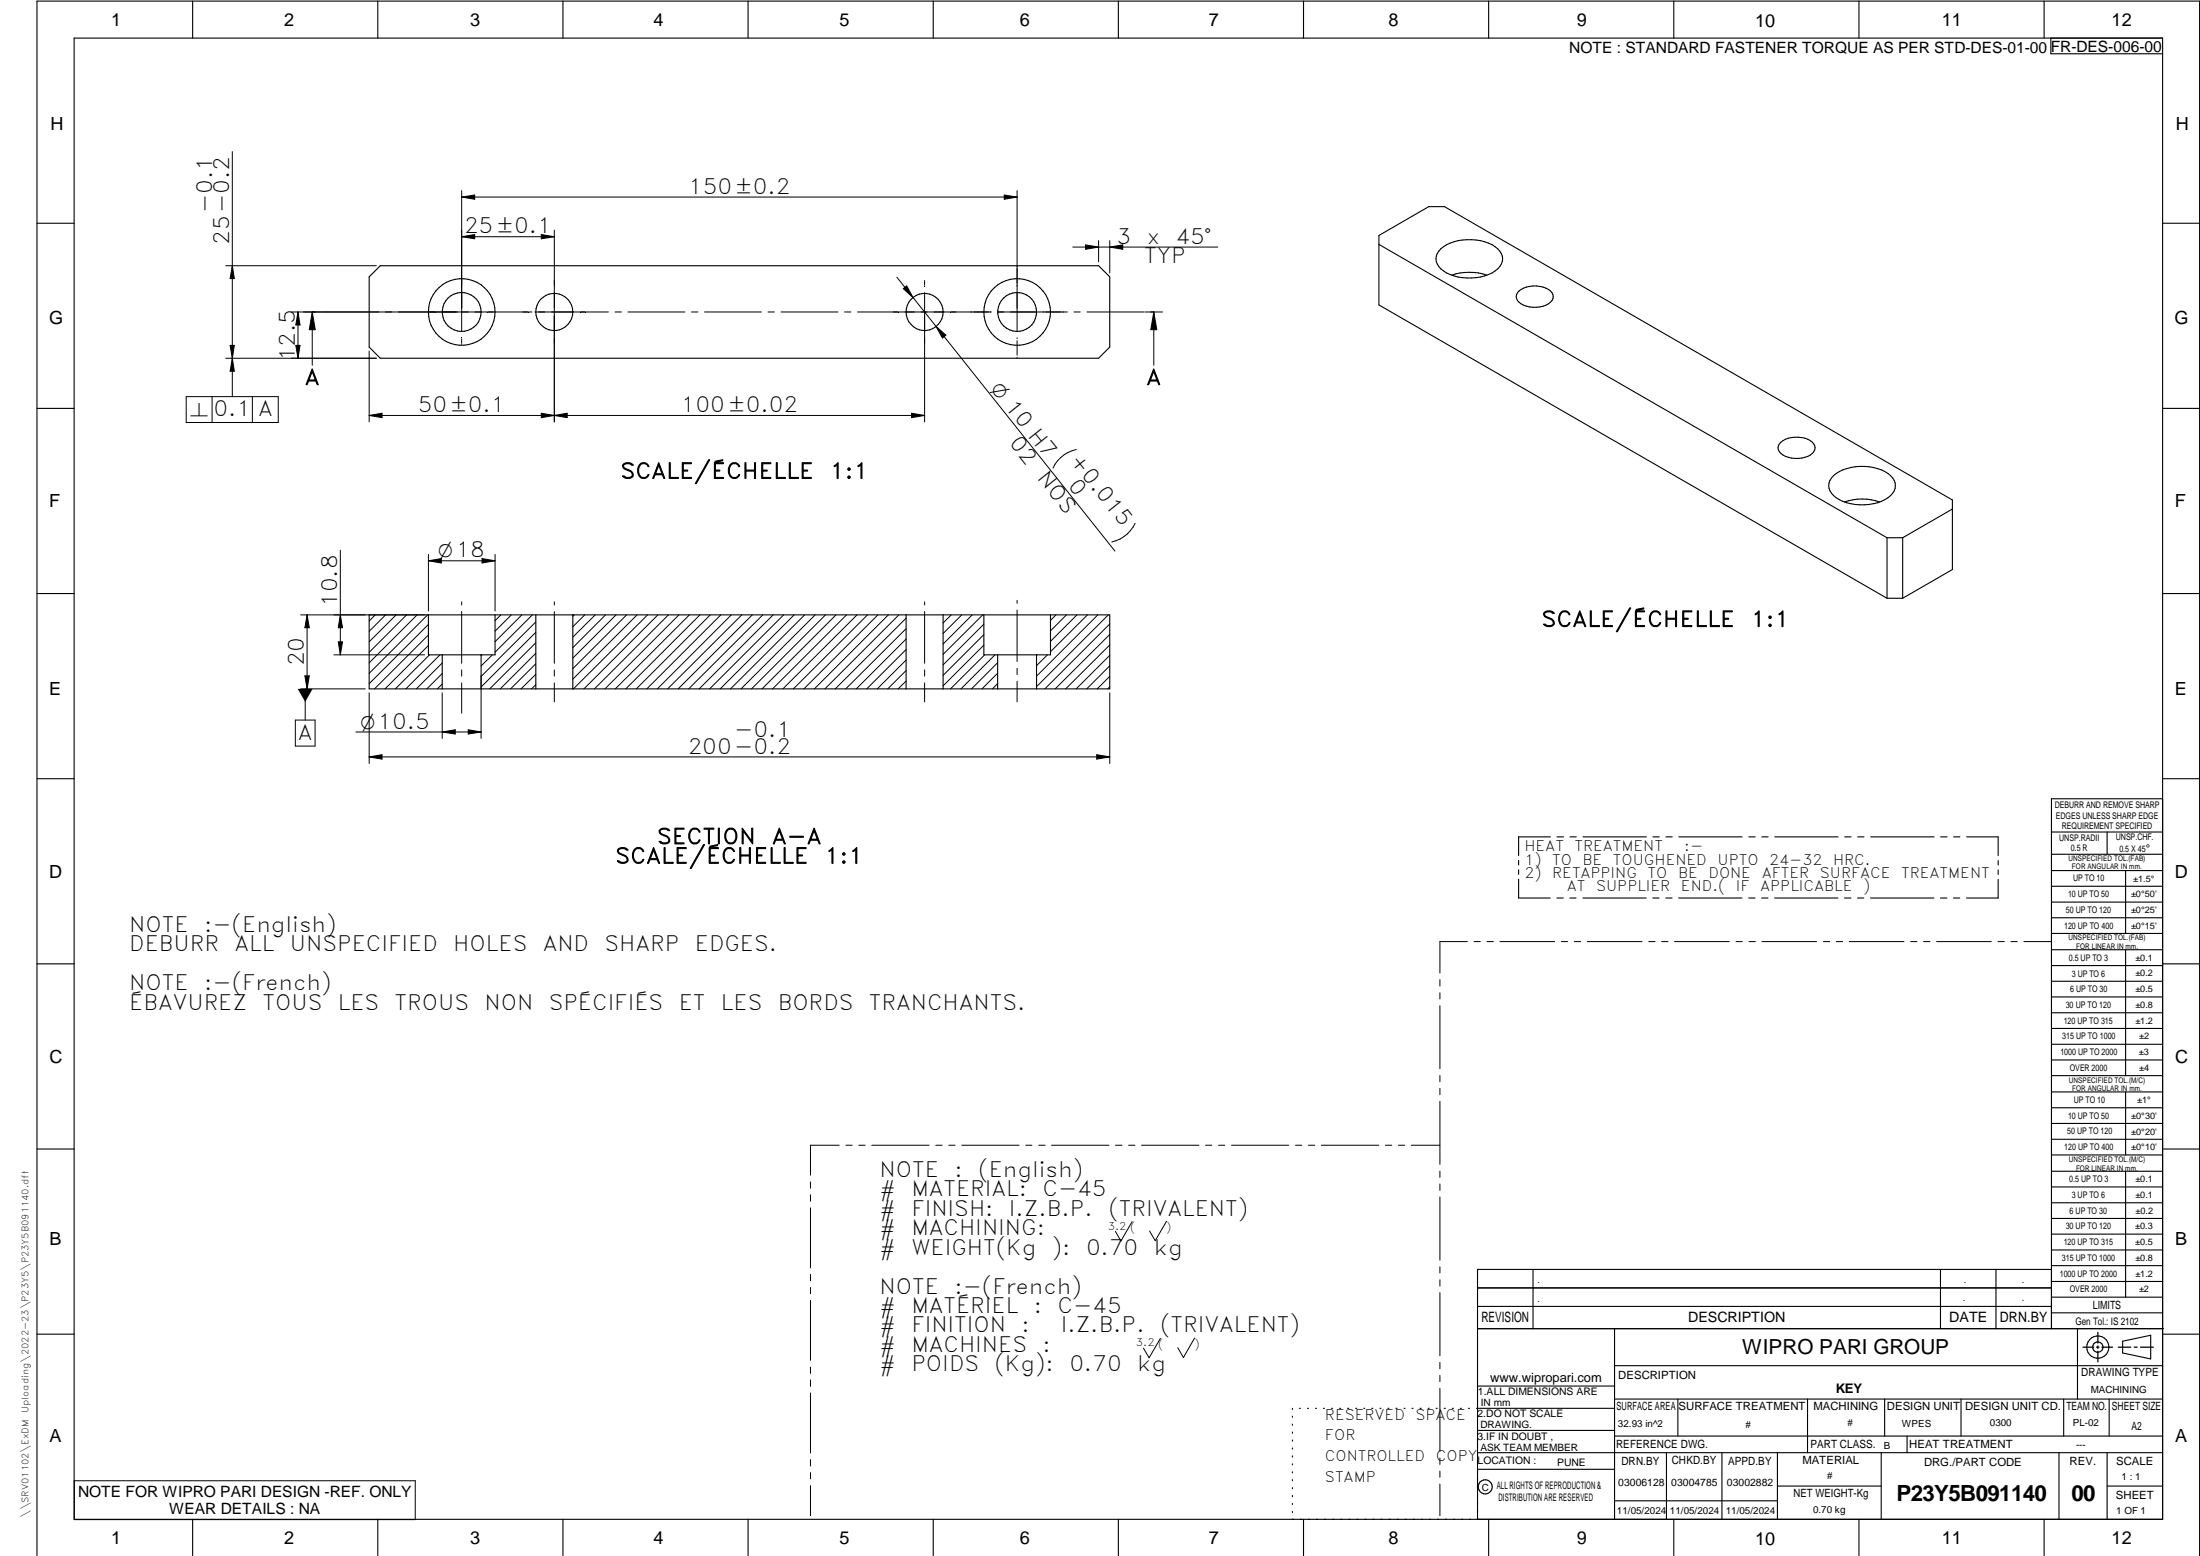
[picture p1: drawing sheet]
<svg xmlns="http://www.w3.org/2000/svg" width="594mm" height="420mm" viewBox="0 0 594 420" stroke-linecap="round" stroke-linejoin="round" font-family="sans-serif">
<g fill="none" stroke="#000" stroke-width=".3">
<path d="M20 10.3h564v400h-564zM52 .3v10M102 .3v10M152 .3v10M202 .3v10M252 .3v10M302 .3v10M352 .3v10M402 .3v10M452 .3v10M502 .3v10M552 .3v10"/>
<path d="M553.8 10.3v4.2h30.2M10 60.3h10M102.7 71.8h194l3 3v18.9l-3 3h-194l-3-3v-18.9zM372.4 66l137.2 79.2M389.1 67.2a12.9 12.9 0 0 1 11.8-1.9 5.7 5.7 0 0 1 4.9 4.6 5.7 5.7 0 0 1-4.9 4.6 13.7 13.7 0 0 1-11.1-1.3 3.6 3.6 0 0 1-.7-6zM392 74.3a15.3 15.3 0 0 1 9.5 0M410.2 78.6a7 7 0 0 1 8.9 .4 2.05 2.05 0 0 1-1 3 7.4 7.4 0 0 1-7.9-.4 1.9 1.9 0 0 1 0-3zM584 60.3h10M10 110.3h10M480.9 119.4a7.3 7.3 0 0 1 8.5 0 2.03 2.03 0 0 1-.5 3.5 7.5 7.5 0 0 1-8-.5 1.86 1.86 0 0 1 0-3zM584 110.3h10M495.1 128.4a13.1 13.1 0 0 1 15.4 0 3.6 3.6 0 0 1-.7 6 13.3 13.3 0 0 1-14.7-.6 3.4 3.4 0 0 1 0-5.4z"/>
<path d="M507.6 135.6a14.5 14.5 0 0 0-9.6 0M527.2 137.5l-13.4 7.7M509.6 145.2h4.2M509.6 145.2v16.3M513.8 145.2v16.3M10 160.3h10M99.7 166h200v20h-200zM119.4 176.8v9.2M129.9 176.8v9.2M133.7 166v10.8h-18v-10.8M144.7 166v20M154.7 166v20"/>
<path d="M244.7 166v20M254.7 166v20M269.4 176.8v9.2M279.9 176.8v9.2M283.7 166v10.8h-18v-10.8M509.6 161.5l-137.2-79.2v-18.7l13.4-7.8h4.3l137.1 79.2v18.8l-13.4 7.7M509.6 161.5h4.2M584 160.3h10M10 210.3h10M584 215.7h-30v143.1M584 210.3h10M410.1 232.3v1.3"/>
<path d="M410.1 234.9v1.2M410.1 237.4v5.1h8.5M418.7 226h-8.6v5M420.4 226h1.8M424 226h1.7M427.5 226h17.1M446.4 226h1.6M449.9 226h1.7M453.3 226h17.1M472.3 226h1.7M475.7 226h1.8M479.2 226h17.2"/>
<path d="M498.1 226h1.8M501.6 226h1.7M505.2 226h17.1M524 226h1.8M527.6 226h1.6M531.1 226h8.5v5.1M539.6 237.4v5.1h-8.6M539.6 232.4v1.2M539.6 234.9v1.2M554 224.7h30M554 230.7h30M554 235.1h30"/>
<path d="M554 239.3h30M569 224.7v6M574 235.1v17M420.4 242.5h1.7M423.9 242.5h1.7M427.4 242.5h17.1M446.3 242.5h1.7M449.8 242.5h1.7M453.3 242.5h17.1M472.2 242.5h1.7M475.7 242.5h1.7M479.2 242.5h17.1"/>
<path d="M498.1 242.5h1.7M501.6 242.5h1.7M505.1 242.5h17.1M524 242.5h1.7M527.5 242.5h1.7M554 243.6h30M554 247.8h30M554 252.1h30M554 256.5h30M574 256.5v33.9M10 260.3h10M554 260.7h30"/>
<path d="M554 265h30M554 269.2h30M554 273.5h30M554 277.7h30M584 260.3h10M554 282h30M554 286.2h30M554 290.4h30M554 294.9h30M554 299.1h30M574 294.9v17M10 310.3h10"/>
<path d="M554 303.4h30M554 307.6h30M554 311.9h30M554 316.3h30M574 316.3v34M584 310.3h10M554 320.5h30M554 324.8h30M554 329h30M554 333.2h30M554 337.5h30M399 358.8h185.2"/>
<path d="M399 352.8h155M399 347.8h155M414 342.8v16M436 358.8v51.5M524 342.8v16M539 342.8v16M554 341.8h30M554 346h30M554 350.3h30M554 354.5h30M554 342.8h-155v67.5M561 358.8v19"/>
<path d="M10 360.3h10M399 374.3h37M436 377.8h148M453.1 377.8v10M488.1 377.8v14.5M508.9 377.8v10M529.5 377.8v10M557.3 377.8v10M569.5 377.8v10M573.2 362.2l7.6-1.6v6.3l-7.6-1.6zM584 368.8h-148M584 360.3h10"/>
<path d="M349 380.3v.3M349 382.4v.3M349 384.6v.3M349 386.7v.3M349 388.8v.3M349 391v.3M349 393.1v.3M349 395.3v.3M349 397.4v.3M349 399.5v.3M350.9 380.3h.2M353.1 380.3h.2"/>
<path d="M355.2 380.3h.3M357.4 380.3h.3M359.6 380.3h.3M361.7 380.3h.3M363.9 380.3h.3M366.1 380.3h.3M368.3 380.3h.2M370.4 380.3h.3M372.6 380.3h.3M374.8 380.3h.3M376.9 380.3h.4M379.1 380.3h.3"/>
<path d="M381.3 380.3h.3M383.4 380.3h.4M385.6 380.3h.3M387.8 380.3h.3M390 380.3h.3M392.2 380.3h.3M394.3 380.3h.3M396.5 380.3h.3M398.7 380.3h37.3M399 396.7h37M399 392.3h185M399 386.2h37"/>
<path d="M436 387.8h148M450 392.3v18M465 392.3v18M480 392.3v18M508 392.3v18M515 387.8v4.5M556 392.3v18M569 392.3v18M52 410.3v9.7M102 410.3v9.7M152 410.3v9.7M202 410.3v9.7"/>
<path d="M252 410.3v9.7M302 410.3v9.7M349 401.7v.3M349 403.8v.4M349 406v.3M349 408.1v.3M352 410.3v9.7M402 410.3v9.7M436 405.3h44M452 410.3v9.7M480 401.3h28M502 410.3v9.7"/>
<path d="M552 410.3v9.7M569 401.3h15M10 420v-419.7h584v419.7"/>
<circle cx="124.7" cy="84.2" r="5.3"/>
<circle cx="124.7" cy="84.2" r="9"/>
<circle cx="149.7" cy="84.3" r="5"/>
<circle cx="249.7" cy="84.3" r="5"/>
<circle cx="274.7" cy="84.2" r="5.2"/>
<circle cx="274.7" cy="84.2" r="9"/>
<circle cx="566.5" cy="363.7" r="1.39"/>
<circle cx="566.5" cy="363.8" r="3"/>
<circle cx="401.1" cy="401.5" r="1.9"/>
</g>
<g fill="none" stroke="#000" stroke-width=".27">
<path d="M62.7 40.9v66.2M124.7 51.5v38M124.7 53.2l3.5-.5v1.1zM124.7 53.2h150M271.2 52.7l3.5 .5-3.5 .6zM274.7 51.5v38M61 71.8h40.6M62.7 71.8l.6 3.4h-1.2zM124.7 63.9h25M124.7 63.9l3.5-.6v1.2zM146.2 63.3l3.5 .6-3.5 .6zM149.7 62.1v51.8"/>
<path d="M242.2 74.8l58.9 74M243.9 77.9l.9-.7 1.7 3.1zM249.7 79v34.9M249.7 75.7v.1M249.7 76v1M289.7 66.7h39.1M293.2 66.1l3.5 .6-3.5 .6zM296.7 65v5.7M299.7 65v8.7M299.7 66.7l3.5-.6v1.2zM61 96.7h40.6M62.1 93.3h1.2l-.6 3.4z"/>
<path d="M62.7 96.7l.6 3.5h-1.2zM79.9 93.3h1.1l-.5 3.4zM80.5 84.2v12.5M80.5 84.2l.5 3.6h-1.1zM84.3 84.2l.8 4.8h-1.6zM84.3 84.2v14.4M99.7 94.8v19.1M124.7 91.5v1.2M124.7 92.9v.1M143.6 84.2h-64.9M144.4 84.2h19.9M166.1 84.2h1.7"/>
<path d="M169.6 84.2h15.3M186.7 84.2h1.8M190.2 84.2h15.4M207.4 84.2h1.7M210.9 84.2h15.4M228 84.2h1.8M231.6 84.2h36.1M252.8 88.1l2.6 2.4-.9 .8zM269.4 84.2h18.8M274.7 91.2v.2M274.7 92v3.9M274.7 96.5v.2"/>
<path d="M290 84.2h1.7M293.5 84.2h15.4M309.2 84.2h4.7M311.6 84.2l.8 4.8h-1.6zM311.6 84.2v14.4M50.3 107.1h24.8v7h-24.8zM57.3 107.1v7M68.1 107.1v7M99.7 112.2l3.5-.6v1.2zM99.7 112.2h150M146.2 111.6l7 1.2v-1.2l-7 1.2zM246.2 111.6l3.5 .6-3.5 .6z"/>
<path d="M290.7 121.4a8.9 8.9 0 0 0-6.4 5M91.9 148.6v28.2M115.7 149.7v15.3M115.7 151.4l3.5-.6v1.2zM115.7 151.4h18M130.2 150.8l3.5 .6-3.5 .6zM133.7 149.7v15.3M306.5 141.3a9.1 9.1 0 0 1-6.3 5M81.2 166h33.4M82.9 166l.6 3.5h-1.2zM82.9 166v20M90.2 176.8h24.4"/>
<path d="M91.3 173.3h1.2l-.6 3.5zM91.9 166l.6 3.5h-1.2zM101.3 166l-1.6 1.7M104.1 166l-4.4 4.5M107 166l-7.3 7.3M109.8 166l-10.1 10.1M112.6 166l-12.9 13M115.5 166l-15.8 15.8M115.7 168.6l-16 16M115.7 171.4l-14.6 14.6M115.7 174.3l-11.7 11.7M116 176.8l-9.2 9.2"/>
<path d="M118.8 176.8l-9.2 9.2M119.4 179l-7 7M124.7 162.5v.9M124.7 165.1v14M130.1 176.8l-.2 .2M133 176.8l-3.1 3M135.2 166l-1.5 1.6M138.1 166l-4.4 4.4M140.9 166l-7.2 7.3M143.8 166l-10.1 10.1M144.7 167.9l-14.8 14.8M144.7 170.7l-14.8 14.8"/>
<path d="M144.7 173.6l-12.5 12.4M144.7 176.4l-9.6 9.6M144.7 179.2l-6.8 6.8M149.7 162.5v.9M149.7 165.1v14M155.1 166l-.4 .4M157.9 166l-3.2 3.2M160.7 166l-6 6M163.5 166l-8.8 8.9M166.4 166l-11.7 11.7M169.2 166l-14.5 14.6M172 166l-17.3 17.4"/>
<path d="M174.9 166l-20.1 20M177.7 166l-20 20M180.5 166l-20 20M183.3 166l-19.9 20M186.2 166l-20 20M189 166l-20 20M191.8 166l-20 20M194.6 166l-19.9 20M197.5 166l-20 20M200.3 166l-20 20M203.2 166l-20.1 20M206 166l-20 20"/>
<path d="M208.8 166l-20 20M211.6 166l-20 20M214.5 166l-20 20M217.3 166l-20 20M220.1 166l-20 20M222.9 166l-20 20M225.8 166l-20 20M228.6 166l-20 20M231.4 166l-20 20M234.3 166l-20.1 20M237.1 166l-20 20M239.9 166l-20 20"/>
<path d="M242.7 166l-19.9 20M244.7 178.2l-7.8 7.8M244.7 175.4l-10.6 10.6M244.7 172.6l-13.5 13.4M244.7 169.8l-16.3 16.2M244.7 166.9l-19.2 19.1M249.7 162.5v.9M249.7 165.1v14M256.9 166l-2.2 2.2M259.7 166l-5 5.1M262.5 166l-7.8 7.9M265.4 166l-10.7 10.7"/>
<path d="M265.7 171.4l-11 11M265.7 174.2l-11 11M265.7 168.5l-11 11M265.9 176.8l-9.2 9.2M268.7 176.8l-9.2 9.2M269.4 178.9l-7.1 7.1M274.7 162.1v.8M274.7 164.7v13.9M280 176.8l-.1 .1M282.9 176.8l-3 2.9M285.2 166l-1.5 1.5M288 166l-4.3 4.3"/>
<path d="M290.8 166l-7.1 7.2M293.7 166l-10 10M296.5 166l-16.6 16.6M299.3 166l-19.4 19.4M299.7 179.8l-6.3 6.2M299.7 177l-9.1 9M299.7 174.2l-11.9 11.8M299.7 171.3l-14.8 14.7M299.7 168.5l-17.6 17.5M79.7 194.4h5.4v7.1h-5.4zM81.2 186h17.4M82.3 182.5h1.2l-.6 3.5z"/>
<path d="M82.4 186v8.4M96.1 197.7h33.8M99.7 187.1v19.1M119.4 181.9l-4.1 4.1M119.4 184.7l-1.3 1.3M119.4 197.7l3.5-.6v1.1zM119.4 187.1v12.3M124.7 180.9v1.7M124.7 184.4v8.2M126.4 197.1l3.5 .6-3.5 .5zM129.9 182.5v16.9M144.7 182.1l-4 3.9"/>
<path d="M144.7 184.9l-1.2 1.1M149.7 180.9v1.7M149.7 184.4v5.1M244.7 183.9l-2.2 2.1M244.7 181.1l-5 4.9M249.7 180.9v1.7M249.7 184.4v5.1M269.4 184.6l-1.4 1.4M269.4 181.8l-4.2 4.2M274.7 180.5v1.7M274.7 183.9v5.6M299.7 185.5l-.6 .5"/>
<path d="M299.7 182.6l-3.4 3.4M299.7 187.1v19.1M99.7 204.4l3.5-.6v1.2zM99.7 204.4h200M296.2 203.8l3.5 .6-3.5 .6zM396.2 254.3h-7.4v8.5M398.1 254.3h1.6M401.5 254.3h1.8M405 254.3h14.8M421.6 254.3h1.7M425.1 254.3h1.7M428.6 254.3h14.8"/>
<path d="M445.2 254.3h1.7M448.7 254.3h1.7M452.2 254.3h14.8M468.8 254.3h1.7M472.3 254.3h1.7M475.8 254.3h14.8M492.4 254.3h1.7M495.8 254.3h1.8M499.4 254.3h14.7M516 254.3h1.6M519.4 254.3h1.8M522.9 254.3h14.8"/>
<path d="M539.5 254.3h1.7M543 254.3h1.7M546.5 254.3h7.4M388.8 264.5v1.8M388.8 268.1v1.6M388.8 271.6v17M388.8 290.4v1.7M388.8 293.9v1.7M388.8 297.4v17M218.9 319.2v1.6M226.6 309.2h-7.7v8.1M228.4 309.2h1.7"/>
<path d="M231.9 309.2h1.7M235.4 309.2h15.5M252.7 309.2h1.7M256.2 309.2h1.7M259.7 309.2h15.5M277 309.2h1.7M280.5 309.2h1.7M284 309.2h15.5M301.2 309.2h1.8M304.8 309.2h1.7M308.3 309.2h15.5M325.5 309.2h1.7"/>
<path d="M329.1 309.2h1.6M332.6 309.2h15.4M349.8 309.2h1.7M353.3 309.2h1.7M356.8 309.2h15.5M374.1 309.2h1.7M377.6 309.2h1.7M381.1 309.2h7.7M388.8 316.2v1.7M388.8 319.7v1.7M218.9 322.6v1.8M218.9 326.1v16.2"/>
<path d="M305.7 329.9l-3 5.2-1.5-2.6M315 329.8l-3.1 5.2-1.5-2.6M388.8 323.2v17.1M218.9 344.1v1.8M218.9 347.6v1.7M218.9 351.2v16.1M388.8 342.1v1.6M388.8 345.6v1.7M388.8 349v17.1M218.9 369.1v1.7M218.9 372.6v1.8M218.9 376.1v16.2"/>
<path d="M313.3 361.4l-3 5.2-1.5-2.6M322.6 361.3l-3 5.3-1.6-2.7M388.8 367.9v1.7M388.8 371.4v1.7M388.8 374.9v17M20.1 399.8h92v10.5h-92zM218.9 394.1v1.8M218.9 397.6v1.7M388.8 393.7v1.7M388.8 397.2v1.7M218.9 401.2v8.1M388.8 400.7v8.6"/>
</g>
<path d="M566.5 359.7v3M562.5 363.8h2.9M566.1 363.8h.7M566.5 363.4v.7M566.5 364.9v2.8M567.6 363.8h2.9M572 363.8h3.4M576.3 363.8h.8M578 363.8h3.5" fill="none" stroke="#000" stroke-width=".34"/>
<g fill="#000">
<path d="M124.7 53.2l3.5-.5v1.1zM271.2 52.7l3.5 .5-3.5 .6zM62.7 71.8l.6 3.4h-1.2zM124.7 63.9l3.5-.6v1.2zM146.2 63.3l3.5 .6-3.5 .6zM243.9 77.9l.9-.7 1.7 3.1zM293.2 66.1l3.5 .6-3.5 .6zM299.7 66.7l3.5-.6v1.2zM62.1 93.3h1.2l-.6 3.4zM79.9 93.3h1.1l-.5 3.4zM80.5 84.2l.5 3.6h-1.1zM84.3 84.2l.8 4.8h-1.6z"/>
<path d="M252.8 88.1l2.6 2.4-.9 .8zM311.6 84.2l.8 4.8h-1.6zM62.7 96.7l.6 3.5h-1.2zM99.7 112.2l3.5-.6v1.2zM146.2 111.6l3.5 .6-3.5 .6zM149.7 112.2l3.5-.6v1.2zM246.2 111.6l3.5 .6-3.5 .6zM115.7 151.4l3.5-.6v1.2zM130.2 150.8l3.5 .6-3.5 .6zM82.9 166l.6 3.5h-1.2zM91.3 173.3h1.2l-.6 3.5zM91.9 166l.6 3.5h-1.2z"/>
<path d="M82.3 182.5h1.2l-.6 3.5zM80.4 186h4l-2 3.5zM119.4 197.7l3.5-.6v1.1zM126.4 197.1l3.5 .6-3.5 .5zM99.7 204.4l3.5-.6v1.2zM296.2 203.8l3.5 .6-3.5 .6z"/>
</g>
<g font-size="6">
<text x="512.1" y="405.2">P23Y5B091140</text>
<text x="559.4" y="405.2">00</text>
</g>
<g font-size="5.7">
<text x="185.8" y="52.4">150±0.2</text>
<text x="57.3" y="57.5" transform="rotate(-90 57.3 57.5)">-0.1</text>
<text x="125.3" y="63">25±0.1</text>
<text x="301.5" y="65.8">3</text>
<text x="309.7" y="65.8">x</text>
<text x="317.4" y="65.8">45°</text>
<text x="61.8" y="66.1" transform="rotate(-90 61.8 66.1)">25-0.2</text>
<text x="309" y="71.1">TYP</text>
<text x="79.6" y="97.5" transform="rotate(-90 79.6 97.5)">12.5</text>
<text x="82.3" y="103.9">A</text>
<text x="309.5" y="103.9">A</text>
<text x="57.7" y="112.4">0.1 A</text>
<text x="112.8" y="111.3">50±0.1</text>
<text x="183.8" y="111.3">100±0.02</text>
<text x="272.3" y="119.7" transform="rotate(51 272.3 119.7)">02</text>
<text x="288.7" y="124.5" transform="rotate(51 288.7 124.5)">+0.015</text>
<text x="167.5" y="129.2">SCALE/ÉCHELLE</text>
<text x="224.1" y="129.2">1:1</text>
<text x="279.9" y="129.2" transform="rotate(51 279.9 129.2)">NOS</text>
<text x="288.2" y="131.2" transform="rotate(51 288.2 131.2)">0</text>
<text x="91.1" y="163.9" transform="rotate(-90 91.1 163.9)">10.8</text>
<text x="416.3" y="169.2">SCALE/ÉCHELLE</text>
<text x="472.8" y="169.2">1:1</text>
<text x="82" y="180" transform="rotate(-90 82 180)">20</text>
<text x="102" y="196.8">10.5</text>
<text x="80.4" y="199.7">A</text>
<text x="185.7" y="203.5">200-0.2</text>
<text x="198.3" y="199">-0.1</text>
<text x="177.4" y="227.9">SECTION</text>
<text x="208.4" y="227.9">A-A</text>
<text x="166.2" y="233.1">SCALE/ÉCHELLE</text>
<text x="222.7" y="233.1">1:1</text>
<text x="34.9" y="251.7">NOTE</text>
<text x="55.1" y="251.7">:-(English)</text>
<text x="34.9" y="256.9">DEBURR</text>
<text x="63.4" y="256.9">ALL</text>
<text x="78.3" y="256.9">UNSPECIFIED</text>
<text x="122.4" y="256.9">HOLES</text>
<text x="146.6" y="256.9">AND</text>
<text x="163.2" y="256.9">SHARP</text>
<text x="187.6" y="256.9">EDGES.</text>
<text x="34.9" y="267.4">NOTE</text>
<text x="55.1" y="267.4">:-(French)</text>
<text x="34.9" y="272.7">ÉBAVUREZ</text>
<text x="70.9" y="272.7">TOUS</text>
<text x="91.2" y="272.7">LES</text>
<text x="106.5" y="272.7">TROUS</text>
<text x="130.8" y="272.7">NON</text>
<text x="148.2" y="272.7">SPÉCIFIÉS</text>
<text x="183.3" y="272.7">ET</text>
<text x="194.7" y="272.7">LES</text>
<text x="210" y="272.7">BORDS</text>
<text x="234.6" y="272.7">TRANCHANTS.</text>
<text x="237.5" y="317.8">NOTE</text>
<text x="257.7" y="317.8">:</text>
<text x="264.1" y="317.8">(English)</text>
<text x="237.5" y="323">#</text>
<text x="246.1" y="323">MATERIAL:</text>
<text x="281.5" y="323">C-45</text>
<text x="237.5" y="328.3">#</text>
<text x="246.1" y="328.3">FINISH:</text>
<text x="272.4" y="328.3">I.Z.B.P.</text>
<text x="299.3" y="328.3">(TRIVALENT)</text>
<text x="237.5" y="333.5">#</text>
<text x="246.1" y="333.5">MACHINING:</text>
<text x="237.5" y="338.8">#</text>
<text x="246.1" y="338.8">WEIGHT(Kg</text>
<text x="284" y="338.8">):</text>
<text x="293.3" y="338.8">0.70</text>
<text x="311.6" y="338.8">kg</text>
<text x="237.5" y="349.3">NOTE</text>
<text x="257.7" y="349.3">:-(French)</text>
<text x="237.5" y="354.5">#</text>
<text x="237.5" y="359.8">#</text>
<text x="246.1" y="354.5">MATÉRIEL</text>
<text x="246.1" y="359.8">FINITION</text>
<text x="275.8" y="359.8">:</text>
<text x="279.1" y="354.5">:</text>
<text x="285.6" y="354.5">C-45</text>
<text x="286.4" y="359.8">I.Z.B.P.</text>
<text x="313.3" y="359.8">(TRIVALENT)</text>
<text x="237.5" y="365">#</text>
<text x="246.1" y="365">MACHINES</text>
<text x="281.5" y="365">:</text>
<text x="237.5" y="370.3">#</text>
<text x="246.1" y="370.3">POIDS</text>
<text x="268.5" y="370.3">(Kg):</text>
<text x="288.8" y="370.3">0.70</text>
<text x="307.1" y="370.3">kg</text>
</g>
<text font-size="5.6" x="470.5" y="365.5">WIPRO PARI GROUP</text>
<g font-size="5.4">
<text x="267.4" y="105.1" transform="rotate(51 267.4 105.1)">O 10 H7</text>
<text x="51.3" y="112.4">n</text>
<text x="118.4" y="150.5">O18</text>
<text x="97.3" y="196.8">O</text>
</g>
<g font-size="4.9">
<text x="30" y="6.9">1</text>
<text x="76.7" y="6.9">2</text>
<text x="127" y="6.9">3</text>
<text x="176.5" y="6.9">4</text>
<text x="226.7" y="6.9">5</text>
<text x="275.4" y="6.9">6</text>
<text x="326.4" y="6.9">7</text>
<text x="375" y="6.9">8</text>
<text x="425.8" y="6.9">9</text>
<text x="473.9" y="7.3">10</text>
<text x="524.3" y="6.9">11</text>
<text x="570.2" y="6.9">12</text>
<text x="13.6" y="35.1">H</text>
<text x="587.6" y="35.1">H</text>
<text x="13.2" y="87.5">G</text>
<text x="587.2" y="87.5">G</text>
<text x="13.2" y="137">F</text>
<text x="587.2" y="137">F</text>
<text x="13.2" y="187.6">E</text>
<text x="587.2" y="187.6">E</text>
<text x="13.2" y="237">D</text>
<text x="587.2" y="237">D</text>
<text x="13.4" y="287.1">C</text>
<text x="587.4" y="287.1">C</text>
<text x="13.4" y="336.2">B</text>
<text x="587.4" y="336.2">B</text>
<text x="13.4" y="389.3">A</text>
<text x="587.4" y="389.3">A</text>
<text x="30" y="416.9">1</text>
<text x="76.7" y="416.9">2</text>
<text x="127" y="416.9">3</text>
<text x="176.5" y="416.9">4</text>
<text x="226.7" y="416.9">5</text>
<text x="275.4" y="416.9">6</text>
<text x="326.4" y="416.9">7</text>
<text x="375" y="416.9">8</text>
<text x="425.8" y="416.9">9</text>
<text x="473.9" y="417.3">10</text>
<text x="524.3" y="416.9">11</text>
<text x="570.2" y="416.9">12</text>
</g>
<g font-size="4.2">
<text x="423.7" y="14.3">NOTE : STANDARD FASTENER TORQUE AS PER STD-DES-01-00</text>
<text x="553.8" y="14">FR-DES-006-00</text>
<text x="21.1" y="404.3">NOTE FOR WIPRO PARI DESIGN -REF. ONLY</text>
<text x="45.7" y="408.8">WEAR DETAILS : NA</text>
</g>
<g font-size="3.9">
<text x="411.6" y="229.9">HEAT</text>
<text x="411.6" y="233.5">1)</text>
<text x="419.1" y="233.5">TO</text>
<text x="425.2" y="229.9">TREATMENT</text>
<text x="427.3" y="233.5">BE</text>
<text x="435.6" y="233.5">TOUGHENED</text>
<text x="454.8" y="229.9">:-</text>
<text x="463.8" y="233.5">UPTO</text>
<text x="477.7" y="233.5">24-32</text>
<text x="495" y="233.5">HRC.</text>
<text x="411.6" y="237.1">2)</text>
<text x="419.1" y="237.1">RETAPPING</text>
<text x="444.9" y="237.1">TO</text>
<text x="453.1" y="237.1">BE</text>
<text x="461.3" y="237.1">DONE</text>
<text x="475.7" y="237.1">AFTER</text>
<text x="491.4" y="237.1">SURFACE</text>
<text x="513.4" y="237.1">TREATMENT</text>
<text x="423.1" y="240.7">AT</text>
<text x="431" y="240.7">SUPPLIER</text>
<text x="453.9" y="240.7">END.(</text>
<text x="468.8" y="240.7">IF</text>
<text x="475.3" y="240.7">APPLICABLE</text>
<text x="503.1" y="240.7">)</text>
<text x="400" y="357.1">REVISION</text>
<text x="455.9" y="357.1">DESCRIPTION</text>
<text x="526.4" y="357.1">DATE</text>
<text x="540" y="357.1">DRN.BY</text>
<text x="357.8" y="383.3">RESERVED</text>
<text x="382.3" y="383.3">SPACE</text>
<text x="357.8" y="388.9">FOR</text>
<text x="357.8" y="394.5">CONTROLLED</text>
<text x="387.8" y="394.5">COPY</text>
<text x="357.8" y="400">STAMP</text>
</g>
<text font-size="3.6" x="495.7" y="376.1">KEY</text>
<text font-size="3.5" x="402.4" y="373.3">www.wipropari.com</text>
<g font-size="3.1">
<text x="565.1" y="353.5">LIMITS</text>
<text x="562" y="371.7">DRAWING TYPE</text>
<text x="437" y="372.3">DESCRIPTION</text>
<text x="436.5" y="380.8">SURFACE AREA</text>
<text x="453.3" y="380.8">SURFACE TREATMENT</text>
<text x="489.7" y="380.8">MACHINING</text>
<text x="509.5" y="380.8">DESIGN UNIT</text>
<text x="530.6" y="380.8">DESIGN UNIT CD.</text>
<text x="558" y="380.6">TEAM NO.</text>
<text x="570.3" y="380.7">SHEET SIZE</text>
<text x="575.6" y="386.1">A2</text>
<text x="436.4" y="391.1">REFERENCE DWG.</text>
<text x="437.8" y="395.5">DRN.BY</text>
<text x="451.4" y="395.4">CHKD.BY</text>
<text x="466.6" y="395.5">APPD.BY</text>
<text x="486.7" y="395.4">MATERIAL</text>
<text x="488.9" y="390.9">PART CLASS.</text>
<text x="515.6" y="390.9">HEAT TREATMENT</text>
<text x="519.6" y="395.9">DRG./PART CODE</text>
<text x="558.9" y="395.5">REV.</text>
<text x="571.4" y="395.6">SCALE</text>
<text x="484.3" y="404.2">NET WEIGHT-Kg</text>
<text x="571.4" y="404.7">SHEET</text>
</g>
<text font-size="3" x="579.5" y="230.1">°</text>
<g font-size="2.8">
<text x="299.1" y="332.1">3.2 (</text>
<text x="315" y="332.5">)</text>
<text x="560.4" y="357.7">Gen Tol.: IS 2102</text>
<text x="306.7" y="363.6">3.2 (</text>
<text x="322.5" y="364">)</text>
<text x="399.1" y="376.6">1.ALL DIMENSIONS ARE</text>
<text x="399" y="382.7">2.DO NOT SCALE</text>
<text x="399" y="388.7">3.IF IN DOUBT ,</text>
<text x="399" y="395.4">LOCATION :</text>
<text x="420.5" y="396">PUNE</text>
<text x="404.2" y="402">ALL RIGHTS OF REPRODUCTION &amp;</text>
<text x="437" y="401.2">03006128</text>
<text x="451.3" y="401.2">03004785</text>
<text x="466.3" y="401.2">03002882</text>
<text x="404.7" y="405.4">DISTRIBUTION ARE RESERVED</text>
</g>
<g font-size="2.7">
<text x="564.6" y="376.2">MACHINING</text>
<text x="399.9" y="379.7">IN mm</text>
<text x="399.7" y="385.7">DRAWING.</text>
<text x="436.9" y="385.4">32.93 in^2</text>
<text x="471.4" y="385.5">#</text>
<text x="498.9" y="385">#</text>
<text x="513.6" y="385.3">WPES</text>
<text x="537.3" y="385.1">0300</text>
<text x="559.7" y="385.1">PL-02</text>
<text x="399.7" y="391.8">ASK TEAM MEMBER</text>
<text x="508.7" y="391.2">B</text>
<text x="560.6" y="391.1">---</text>
<text x="493.4" y="399.5">#</text>
<text x="572.8" y="399.7">1 : 1</text>
<text x="400.1" y="402.5">C</text>
<text x="436.6" y="408.7">11/05/2024</text>
<text x="450.9" y="408.8">11/05/2024</text>
<text x="466" y="408.9">11/05/2024</text>
<text x="489.6" y="408.5">0.70 kg</text>
<text x="571.4" y="408.7">1 OF 1</text>
</g>
<g font-size="2.5">
<text x="554.9" y="218.3">DEBURR AND REMOVE SHARP</text>
<text x="555.2" y="221">EDGES UNLESS SHARP EDGE</text>
<text x="556.1" y="227.1">UNSP.RADII</text>
<text x="556.8" y="223.8">REQUIREMENT SPECIFIED</text>
<text x="571.4" y="226.9">UNSP.CHF.</text>
<text x="559.2" y="229.9">0.5 R</text>
<text x="572.3" y="230.1">0.5 X 45</text>
<text x="559.8" y="238">UP TO 10</text>
<text x="576.1" y="238.1">±1.5°</text>
<text x="558.5" y="242.2">10 UP TO 50</text>
<text x="575.5" y="242.3">±0°50'</text>
<text x="557.4" y="250.7">120 UP TO 400</text>
<text x="557.9" y="246.5">50 UP TO 120</text>
<text x="575.5" y="250.7">±0°15'</text>
<text x="575.5" y="246.5">±0°25'</text>
<text x="558.7" y="259.4">0.5 UP TO 3</text>
<text x="559.5" y="263.7">3 UP TO 6</text>
<text x="576.6" y="263.6">±0.2</text>
<text x="576.6" y="259.4">±0.1</text>
<text x="559" y="267.9">6 UP TO 30</text>
<text x="576.6" y="267.9">±0.5</text>
<text x="557.8" y="272.2">30 UP TO 120</text>
<text x="576.6" y="272.2">±0.8</text>
<text x="556.9" y="280.7">315 UP TO 1000</text>
<text x="557.3" y="276.4">120 UP TO 315</text>
<text x="576.6" y="276.4">±1.2</text>
<text x="577.7" y="280.7">±2</text>
<text x="556.4" y="284.9">1000 UP TO 2000</text>
<text x="577.6" y="284.9">±3</text>
<text x="558.9" y="289.2">OVER 2000</text>
<text x="577.7" y="289.3">±4</text>
<text x="560" y="297.9">UP TO 10</text>
<text x="577.1" y="297.9">±1°</text>
<text x="558.5" y="302.1">10 UP TO 50</text>
<text x="575.5" y="302.1">±0°30'</text>
<text x="557.4" y="310.6">120 UP TO 400</text>
<text x="558.2" y="306.3">50 UP TO 120</text>
<text x="575.5" y="310.6">±0°10'</text>
<text x="575.5" y="306.4">±0°20'</text>
<text x="558.8" y="319.2">0.5 UP TO 3</text>
<text x="559.4" y="323.4">3 UP TO 6</text>
<text x="576.6" y="319.2">±0.1</text>
<text x="576.6" y="323.5">±0.1</text>
<text x="558.9" y="327.7">6 UP TO 30</text>
<text x="576.7" y="327.7">±0.2</text>
<text x="557.8" y="332">30 UP TO 120</text>
<text x="576.6" y="332">±0.3</text>
<text x="556.8" y="340.5">315 UP TO 1000</text>
<text x="557.3" y="336.3">120 UP TO 315</text>
<text x="576.6" y="336.3">±0.5</text>
<text x="576.6" y="340.5">±0.8</text>
<text x="415.2" y="346.4">.</text>
<text x="530.3" y="346.5">.</text>
<text x="545.9" y="346.4">.</text>
<text x="556.2" y="344.7">1000 UP TO 2000</text>
<text x="576.6" y="344.7">±1.2</text>
<text x="415.2" y="351.5">.</text>
<text x="530" y="351.3">.</text>
<text x="545.9" y="351.4">.</text>
<text x="558.9" y="349">OVER 2000</text>
<text x="577.6" y="349">±2</text>
</g>
<g font-size="2.4">
<text x="7.7" y="381.5" transform="rotate(-90 7.7 381.5)">Uploading\2022-23\P23Y5\P23Y5B091140.dft</text>
<text x="7.7" y="409.8" transform="rotate(-90 7.7 409.8)">\\SRV01102\ExDM</text>
</g>
<g font-size="2.1">
<text x="558.5" y="232.4">UNSPECIFIED TOL.(FAB)</text>
<text x="559.5" y="234.7">FOR ANGULAR IN mm.</text>
<text x="558.6" y="253.9">UNSPECIFIED TOL.(FAB)</text>
<text x="560.7" y="256.3">FOR LINEAR IN mm.</text>
<text x="558.7" y="292.3">UNSPECIFIED TOL.(M/C)</text>
<text x="559.6" y="294.7">FOR ANGULAR IN mm.</text>
<text x="558.7" y="313.7">UNSPECIFIED TOL.(M/C)</text>
<text x="560.6" y="316.1">FOR LINEAR IN mm.</text>
</g>
</svg>
